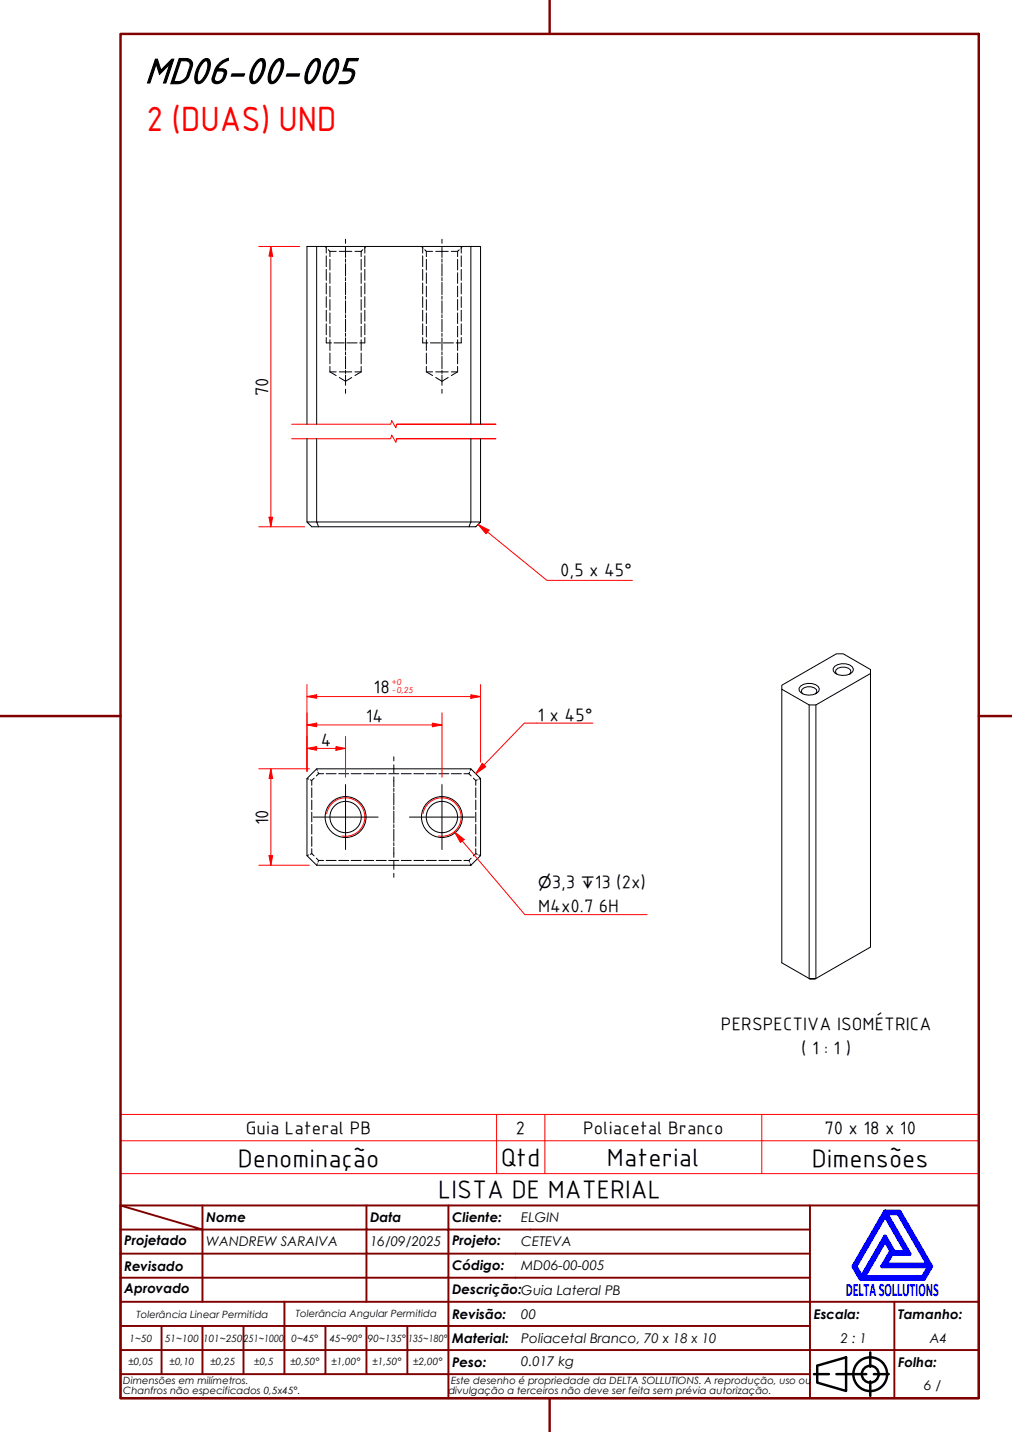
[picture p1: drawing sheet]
<svg xmlns="http://www.w3.org/2000/svg" width="210mm" height="297mm" viewBox="0 0 210 297" stroke-linecap="round" stroke-linejoin="round" font-family="sans-serif">
<!-- layer: Hidden (ABNT) -->
<g fill="none" stroke="#000" stroke-width=".21">
<path d="M67.4 51.1l.4 .4M67.7 51.4v1.1M67.7 53.1v2.2M67.7 55.9v2.3M67.7 58.7v2.3M68.1 51.8l.3 .3M68.4 52.1h1.3M68.4 52.1v1.1M68.4 53.8v2.2M68.4 56.6v2.2M68.4 59.4v2.2M70.4 52.1h2.6"/>
<path d="M73.6 52.1h1.3M74.9 52.1v1.1M74.9 53.8v2.2M74.9 56.6v2.2M74.9 59.4v2.2M75.2 51.8l-.3 .3M75.7 51.4v1.1M75.7 53.1v2.2M75.7 55.9v2.3M75.7 58.7v2.3M75.9 51.1l-.3 .4M87.4 51.1l.4 .4"/>
<path d="M87.7 51.4v1.1M87.7 53.1v2.2M87.7 55.9v2.3M87.7 58.7v2.3M88.1 51.8l.3 .3M88.4 52.1h1.3M88.4 52.1v1.1M88.4 53.8v2.2M88.4 56.6v2.2M88.4 59.4v2.2M90.4 52.1h2.6M93.6 52.1h1.3"/>
<path d="M94.9 52.1v1.1M94.9 53.8v2.2M94.9 56.6v2.2M94.9 59.4v2.2M95.2 51.8l-.3 .3M95.7 51.4v1.1M95.7 53.1v2.2M95.7 55.9v2.3M95.7 58.7v2.3M95.9 51.1l-.3 .4M67.7 61.5v2.3M67.7 64.4v2.2"/>
<path d="M67.7 67.2v2.2M67.7 70v1.1h1M68.4 62.1v2.3M68.4 64.9v2.2M68.4 67.7v2.2M68.4 70.5v2.2M68.4 73.2v2.3M68.4 76v1.1M68.4 77.1l1.3 .8M68.4 77.1h1.3M69.3 71.1h2.1M70.4 78.3l1.3 .8 1.3-.8"/>
<path d="M70.4 77.1h2.6M71.9 71.1h2.2M73.6 77.1h1.3M74.9 62.1v2.3M74.9 64.9v2.2M74.9 67.7v2.2M74.9 70.5v2.2M74.9 73.2v2.3M74.9 76v1.1M74.9 77.1l-1.3 .8M75.7 61.5v2.3M75.7 64.4v2.2"/>
<path d="M75.7 67.2v2.2M75.7 70v1.1h-1.1M87.7 61.5v2.3M87.7 64.4v2.2M87.7 67.2v2.2M87.7 70v1.1h1M88.4 62.1v2.3M88.4 64.9v2.2M88.4 67.7v2.2M88.4 70.5v2.2M88.4 73.2v2.3M88.4 76v1.1"/>
<path d="M88.4 77.1l1.3 .8M88.4 77.1h1.3M89.3 71.1h2.1M90.4 78.3l1.3 .8 1.3-.8M90.4 77.1h2.6M91.9 71.1h2.2M93.6 77.1h1.3M94.9 62.1v2.3M94.9 64.9v2.2M94.9 67.7v2.2M94.9 70.5v2.2M94.9 73.2v2.3"/>
<path d="M94.9 76v1.1M94.9 77.1l-1.3 .8M95.7 61.5v2.3M95.7 64.4v2.2M95.7 67.2v2.2M95.7 70v1.1h-1.1M65.7 159.5l.1 .3M97.7 159.5l-.2 .3M63.7 161.5l.3 .1M64 177.3l-.3 .2M64.7 177.1l.5 .4M64.7 177.1l-.4 .1"/>
<path d="M64.7 161.9v1M64.7 163.4v2M64.7 166v2M64.7 168.5v2M64.7 171v2M64.7 173.5v2.1M64.7 176.1v1M65.2 161.4l-.5 .5-.4-.1M65.6 178l.5 .5M65.8 179.2l-.1 .3M66 160.2l.1 .3M66.1 160.5h1"/>
<path d="M66.1 160.5l-.5 .5M67.1 178.5h-1l-.1 .3M67.6 160.5h2.1M67.6 178.5h2.1M70.3 160.5h2M70.3 178.5h2M72.8 160.5h2.1M72.8 178.5h2.1M75.4 160.5h2.1M75.4 178.5h2.1M78 160.5h2.1M78 178.5h2.1"/>
<path d="M80.6 160.5h2.1M80.6 178.5h2.1M83.2 160.5h2.1M83.2 178.5h2.1M85.8 160.5h2.1M85.8 178.5h2.1M88.4 160.5h2.1M88.4 178.5h2.1M91 160.5h2.1M91 178.5h2.1M93.6 160.5h2.1M93.6 178.5h2.1"/>
<path d="M96.2 178.5h1.1M97.3 160.5l.4 .5M97.4 160.2l-.1 .3h-1.1M97.5 179.2l.2 .3M97.7 178l-.4 .5 .1 .3M98.2 161.4l.5 .5 .3-.1M98.7 176.1v1l.3 .1M98.7 161.9v1M98.7 163.4v2M98.7 166v2M98.7 168.5v2M98.7 171v2"/>
<path d="M98.7 173.5v2.1M98.7 177.1l-.5 .4M99.3 177.3l.4 .2M99.7 161.5l-.4 .1"/>
</g>
<!-- layer: Linha Corte (ABNT) -->
<path d="M60.5 91h20.5l.2-.8 .9 1.5 .2-.7h20.5h-20.5M60.5 88h20.5l.2-.8 .9 1.5 .2-.7h20.5h-20.5" fill="none" stroke="#f00" stroke-width=".21"/>
<!-- layer: Visible (ABNT) -->
<g fill="none" stroke="#000" stroke-width=".21">
<path d="M65.7 51.1v36.9M97.7 51.1h-34v36.9M63.7 91v17.3M65.7 91v17.3h-2l1 1h1.4M97.7 91v17.3h-32l.4 1h31.2M97.7 88v-36.9h2v36.9M99.7 91v17.3M97.7 108.3h2l-1 1h-1.4zM173.1 138.2a3 3 0 0 1 3.7 .1l.2 .5a1.86 1.86 0 0 1-2.2 1.3 1.6 1.6 0 0 1-2-1.4zM173.6 139.9l-.3-.5a1.46 1.46 0 0 1 2-1l.7 .2 .4 .4 .1 .4-.3 .5M180.6 139.7l-11.4 6.5h-1.4l-5.6-3.2v-.9l11.3-6.5h1.4l5.7 3.3v57.6l-11.6 6.6h-1l-.2-.1h1.4v-56.8M65.7 159.5h32l2 2v16l-2 2h-32l-2-2v-16z"/>
<path d="M162.2 143v56.7l5.6 3.3v-56.8M166.1 142.3a3 3 0 0 1 3.6 .1l.2 .5a1.86 1.86 0 0 1-2.2 1.3 1.63 1.63 0 0 1-2-1.4zM166.5 143.9l-.3-.4a1.48 1.48 0 0 1 2-1l.7 .2 .5 .4v.4l-.3 .4"/>
<circle cx="71.7" cy="169.5" r="4.2"/>
<circle cx="71.7" cy="169.5" r="3.2"/>
<circle cx="91.7" cy="169.5" r="4.2"/>
<circle cx="91.7" cy="169.5" r="3.2"/>
</g>
<!-- layer: Visible Narrow (ABNT) -->
<path d="M67.8 168.8a4 4 0 0 1 4.6-3.3 4 4 0 0 1 3.2 4.7 4 4 0 0 1-4.6 3.2M87.7 168.8a4 4 0 0 1 4.7-3.3 4 4 0 0 1 3.2 4.7 4 4 0 0 1-4.6 3.2" fill="none" stroke="#f00" stroke-width=".21"/>
<path d="M25 236.6h178v-5.4h-178v12.2M103 231.2v12.2M113 231.2v12.2M158 231.2v12.2M203 236.6v6.8h-178M25 243.4v6.6h178v-6.6" fill="none" stroke="#f00" stroke-width=".21"/>
<!-- layer: Borda A3/A4 (ABNT) -->
<path d="M25 7h178v283h-178zM114 0v7M0 148.5h25M203 148.5h7M114 290v7" fill="none" stroke="#800000" stroke-width=".51"/>
<path d="M183.6 257.3l1.2 2.2-1.8 3.2h9.7l-1.3 2.2h-12.2zM183.6 252.1l4.4 7.6h-2.6l-1.8-3.2-4.9 8.4-1.3-2.2zM183.6 251.3h3l6.5 11.4-1.5 2.6h-13.1l-1.5-2.6zM183.8 251.7h2.5l6.2 10.6h-8.8l1.3-2.2h3.7zM185 259.7h.2l-.1 .2z" fill="none" stroke="#00f" stroke-width=".8"/>
<!-- layer: 0 -->
<path d="M178.5 265.3h13.1" fill="none" stroke="#000" stroke-width=".21"/>
<g fill="none" stroke="#800000" stroke-width=".4">
<path d="M25 250l17 5h-17M25 250h178v40h-178zM42 255h34v5h17M42 255v15M42 250v5M76 250v5h17v5M93 250v5h75M168 250v20h-143M25 260h51v10M25 275h17M33.5 275v10M50.5 275h-8.5v10"/>
<path d="M59 270v15h-8.5M67.5 275v10h-8.5M76 275v10h8.5M84.5 275v10M93 275h-42.5v10M93 260v5h-68M93 275v10h75M93 260h75M93 275h75M168 265h-75v10M185.5 270v10h17.5M203 270h-35v10h17.5v10"/>
<path d="M25 285h25.5M25 280h143v10M67.5 285h8.5M84.5 285h8.5v5"/>
</g>
<g fill="none" stroke="#000" stroke-width=".51">
<path d="M168.8 285h3.1M169.5 283.3l6-1.8v7l-6-1.7zM173.5 285h6.2M180.5 280.5v3M180.5 286.5v3M181.3 285h3"/>
<circle cx="180.5" cy="285" r="3.5"/>
<circle cx="180.5" cy="285" r="1.75"/>
</g>
<path d="M56.2 51.1v2" fill="none" stroke="#f00" stroke-width=".21"/>
<path d="M56.2 51.1l.4 2h-.8z" fill="#f00"/>
<path d="M56.2 51.1l.4 2h-.8zM56.2 107.3v2" fill="none" stroke="#f00" stroke-width=".21"/>
<path d="M55.8 107.3h.8l-.4 2z" fill="#f00"/>
<path d="M53.7 51.1h8.5M56.2 53.1v54.2M53.7 109.3h9.5M55.8 107.3h.8l-.4 2zM56.2 159.5v2" fill="none" stroke="#f00" stroke-width=".21"/>
<path d="M56.2 159.5l.4 2h-.8z" fill="#f00"/>
<path d="M56.2 159.5l.4 2h-.8zM56.2 177.5v2" fill="none" stroke="#f00" stroke-width=".21"/>
<path d="M55.8 177.5h.8l-.4 2z" fill="#f00"/>
<path d="M53.7 159.5h10.5M63.7 144.5h2M53.7 179.5h10.5M55.8 177.5h.8l-.4 2zM56.2 161.5v16" fill="none" stroke="#f00" stroke-width=".21"/>
<path d="M63.7 144.5l2-.4v.8z" fill="#f00"/>
<path d="M63.7 144.5l2-.4v.8zM97.7 144.5h2" fill="none" stroke="#f00" stroke-width=".21"/>
<path d="M97.7 144.1l2 .4-2 .4z" fill="#f00"/>
<path d="M63.7 142v18M65.7 144.5h32M97.7 144.1l2 .4-2 .4zM99.7 142v16.1" fill="none" stroke="#f00" stroke-width=".21"/>
<!-- layer: Marca de centro (ISO) -->
<path d="M64.9 169.5h13.5M71.7 162.7v13.5M84.9 169.5h13.5M91.7 162.7v13.5" fill="none" stroke="#000" stroke-width=".21"/>
<path d="M100.4 158.7l-1.7 1.8" fill="none" stroke="#f00" stroke-width=".21"/>
<path d="M100 158.3l.8 .7-2.1 1.5z" fill="#f00"/>
<path d="M100 158.3l.8 .7-2.1 1.5zM123 150h-14.2l-8.4 8.7M94.3 172.5l1.6 1.9" fill="none" stroke="#f00" stroke-width=".21"/>
<!-- layer: Linha de centro (ISO) -->
<g fill="none" stroke="#000" stroke-width=".21">
<path d="M81.7 157v.8M81.7 158.7v1.6M81.7 161.1v2.1M81.7 163.5v.7M81.7 164.5v2.5M81.7 167.3v.6M81.7 168.2v2.5M81.7 171.1v.6M81.7 172v2.5M81.7 174.8v.6M81.7 175.7v2.1M81.7 178.7v1.6"/>
<path d="M81.7 181.2v.8"/>
</g>
<path d="M94.3 172.5l2 1.6-.8 .7z" fill="#f00"/>
<path d="M99.2 108.8l1.9 1.5M94.3 172.5l2 1.6-.8 .7zM95.9 174.4l13 15.3h25.3" fill="none" stroke="#f00" stroke-width=".21"/>
<!-- layer: Linha de centro (ISO) -->
<g fill="none" stroke="#000" stroke-width=".21">
<path d="M71.7 49.6v.9M71.7 51.3v2.1M71.7 53.7v.7M71.7 54.7v2.6M71.7 57.6v.6M71.7 58.6v2.5M91.7 49.6v.9M91.7 51.3v2.1M91.7 53.7v.7M91.7 54.7v2.6M91.7 57.6v.6M91.7 58.6v2.5"/>
<path d="M71.7 61.4v.7M71.7 62.4v2.6M71.7 65.3v.6M71.7 66.2v2.6M71.7 69.1v.7M71.7 70.1v2.6M71.7 73v.6M71.7 73.9v2.6M71.7 76.8v.7M71.7 77.8v2.1M91.7 61.4v.7M91.7 62.4v2.6"/>
<path d="M91.7 65.3v.6M91.7 66.2v2.6M91.7 69.1v.7M91.7 70.1v2.6M91.7 73v.6M91.7 73.9v2.6M91.7 76.8v.7M91.7 77.8v2.1M71.7 80.7v.9M91.7 80.7v.9"/>
</g>
<path d="M99.2 108.8l2.2 1.2-.6 .7z" fill="#f00"/>
<path d="M99.2 108.8l2.2 1.2-.6 .7zM101.1 110.3l12.3 10.1h17.8" fill="none" stroke="#f00" stroke-width=".21"/>
<path d="M63.7 155.2h2" fill="none" stroke="#f00" stroke-width=".21"/>
<path d="M63.7 155.2l2-.3v.7z" fill="#f00"/>
<path d="M63.7 155.2l2-.3v.7zM69.7 155.2h2" fill="none" stroke="#f00" stroke-width=".21"/>
<path d="M69.7 154.9l2 .3-2 .4z" fill="#f00"/>
<path d="M63.7 152.7v7.3M63.7 150.4h2M65.7 155.2h4M69.7 154.9l2 .3-2 .4zM71.7 152.7v8.5" fill="none" stroke="#f00" stroke-width=".21"/>
<path d="M63.7 150.4l2-.4v.8z" fill="#f00"/>
<path d="M63.7 150.4l2-.4v.8zM89.7 150.4h2" fill="none" stroke="#f00" stroke-width=".21"/>
<path d="M89.7 150l2 .4-2 .4z" fill="#f00"/>
<path d="M63.7 147.9v12.1M65.7 150.4h24M89.7 150l2 .4-2 .4zM91.7 147.9v13.3" fill="none" stroke="#f00" stroke-width=".21"/>
<text font-size="81.9" fill="#fff" x="188.7" y="289">.</text>
<text font-size="8.1" x="30" y="17.3">MD06-00-005</text>
<text font-size="7" fill="#f00" x="30.4" y="27.1">2 (DUAS) UND</text>
<g font-size="5.4">
<text x="49.3" y="242">Denominação</text>
<text x="103.9" y="241.8">Qtd</text>
<text x="125.9" y="241.8">Material</text>
<text x="168.4" y="242">Dimensões</text>
<text x="90.9" y="248.5">LISTA DE MATERIAL</text>
</g>
<g font-size="3.9">
<text x="55.6" y="82.2" transform="rotate(-90 55.6 82.2)">70</text>
<text x="116.2" y="119.5">0,5 x 45°</text>
<text x="77.5" y="143.7">18</text>
<text x="75.9" y="149.8">14</text>
<text x="111.5" y="149.7">1 x 45°</text>
<text x="66.5" y="154.7">4</text>
<text x="55.6" y="171.2" transform="rotate(-90 55.6 171.2)">10</text>
<text x="114.4" y="184.2">3,3</text>
<text x="123.4" y="184.2">13 (2x)</text>
<text x="111.6" y="189.2">M4x0.7</text>
<text x="124.2" y="189.2">6H</text>
<text x="149.5" y="213.6">PERSPECTIVA ISOMÉTRICA</text>
<text x="166.2" y="218.6">( 1 : 1 )</text>
<text x="51" y="235.2">Guia Lateral PB</text>
<text x="107" y="235.2">2</text>
<text x="120.9" y="235.2">Poliacetal Branco</text>
<text x="171" y="235.2">70 x 18 x 10</text>
</g>
<text font-size="3.9" fill="#00f" x="175.4" y="268.8">DELTASOLLUTIONS</text>
<g font-size="3.3">
<text x="111.6" y="184.2">⌀</text>
<text x="120.4" y="184.2">↧</text>
</g>
<g font-size="2.8">
<text x="42.8" y="253.5">Nome</text>
<text x="76.8" y="253.5">Data</text>
<text x="93.8" y="253.6">Cliente:</text>
<text x="108.1" y="253.5">ELGIN</text>
<text x="25.8" y="263.6">Revisado</text>
<text x="25.8" y="258.3">Projetado</text>
<text x="42.8" y="258.5">WANDREW SARAIVA</text>
<text x="76.8" y="258.4">16/09/2025</text>
<text x="93.8" y="263.4">Código:</text>
<text x="93.8" y="258.3">Projeto:</text>
<text x="108.1" y="263.5">MD06-00-005</text>
<text x="108.1" y="258.5">CETEVA</text>
<text x="25.8" y="268.3">Aprovado</text>
<text x="93.8" y="268.3">Descrição:Guia Lateral PB</text>
<text x="93.8" y="273.6">Revisão:</text>
<text x="108.1" y="273.5">00</text>
<text x="168.8" y="273.5">Escala:</text>
<text x="186.3" y="273.5">Tamanho:</text>
<text x="93.8" y="278.6">Material:</text>
<text x="108.1" y="278.5">Poliacetal Branco, 70 x 18 x 10</text>
<text x="174.4" y="278.5">2 : 1</text>
<text x="192.8" y="278.6">A4</text>
<text x="93.8" y="283.5">Peso:</text>
<text x="108.1" y="283.3">0.017 kg</text>
<text x="186.3" y="283.5">Folha:</text>
<text x="191.7" y="288.4">6 / 7</text>
</g>
<g font-size="2.1">
<text x="28.3" y="273.3">Tolerância Linear Permitida</text>
<text x="61.4" y="273.1">Tolerância Angular Permitida</text>
<text x="26.9" y="278.3">1~50</text>
<text x="34.2" y="278.3">51~100</text>
<text x="42.1" y="278.3">101~250</text>
<text x="50.5" y="278.3">251~1000</text>
<text x="60.5" y="278.3">0~45°</text>
<text x="68.4" y="278.3">45~90°</text>
<text x="76.3" y="278.3">90~135°</text>
<text x="84.7" y="278.3">135~180°</text>
<text x="25.6" y="287.1">Dimensões em milímetros.</text>
<text x="26.6" y="283.2">±0,05</text>
<text x="35.2" y="283.2">±0,10</text>
<text x="43.6" y="283.2">±0,25</text>
<text x="52.7" y="283.2">±0,5</text>
<text x="60.2" y="283.2">±0,50°</text>
<text x="68.7" y="283.2">±1,00°</text>
<text x="77.2" y="283.2">±1,50°</text>
<text x="85.7" y="283.2">±2,00°</text>
<text x="93.6" y="287.1">Este desenho é propriedade da DELTA SOLLUTIONS. A reprodução, uso ou</text>
<text x="25.6" y="289.2">Chanfros não especificados 0,5x45°.</text>
<text x="93" y="289.2">divulgação a terceiros não deve ser feita sem prévia autorização.</text>
</g>
<g font-size="1.7" fill="#f00">
<text x="81.2" y="142.1">+0</text>
<text x="81.5" y="143.7">- 0,25</text>
</g>
</svg>
